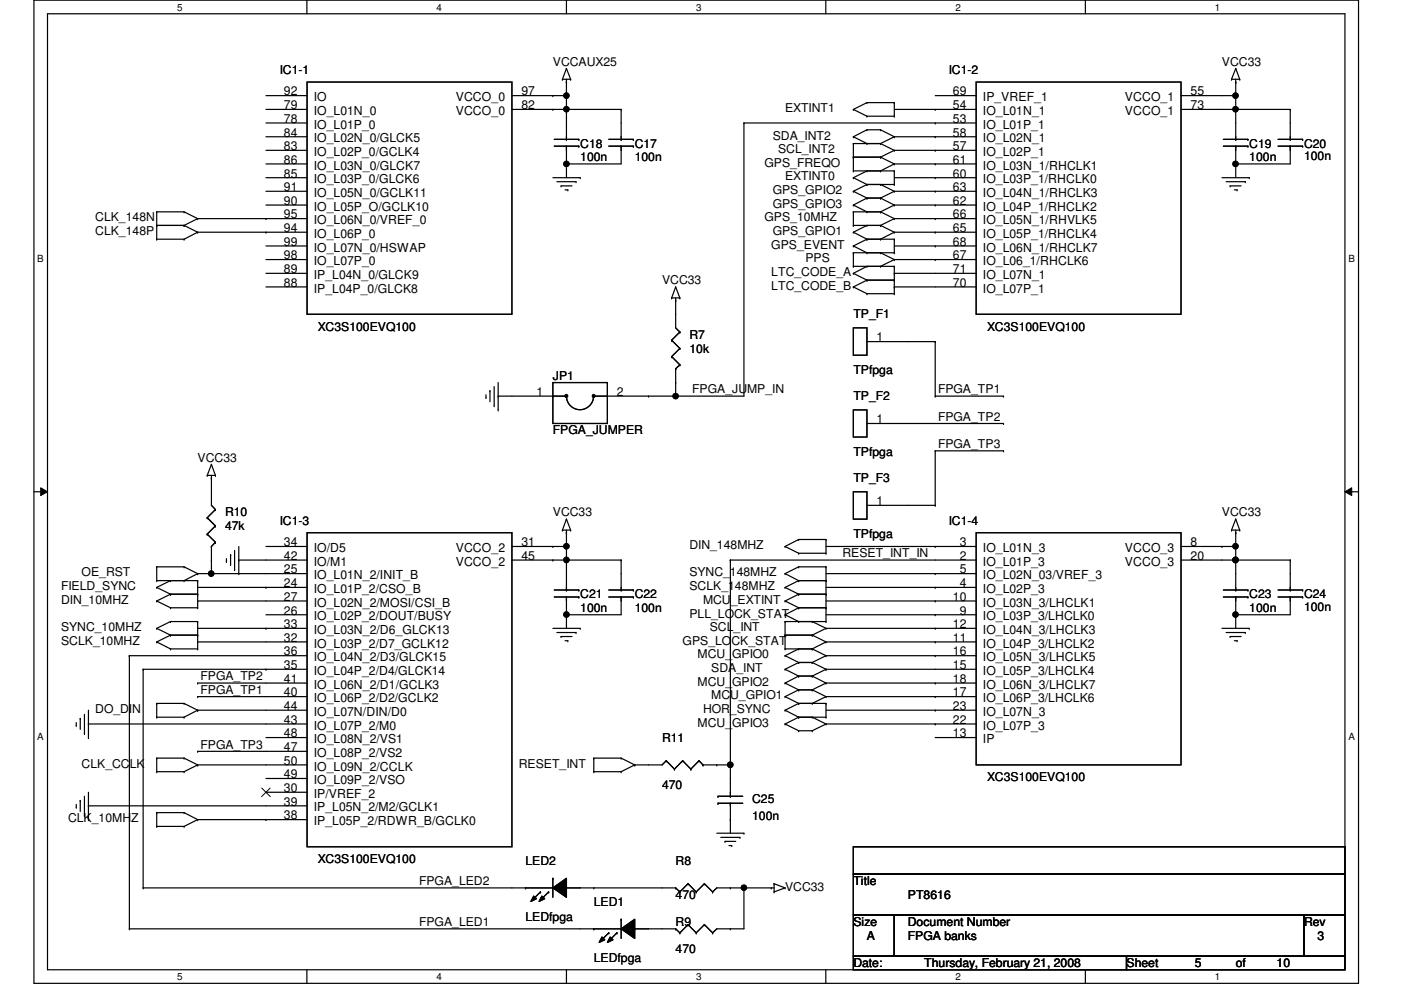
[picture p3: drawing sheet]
<svg xmlns="http://www.w3.org/2000/svg" width="297mm" height="210mm" viewBox="0 0 297 210" stroke-linecap="round" stroke-linejoin="round" font-family="sans-serif">
<path d="M7.2 0h280.8v208.5h-280.8zM10.1 2.9h275.1v202.7h-275.1z" fill="none" stroke="#000" stroke-width=".25"/>
<g fill="#fff">
<path d="M37.5 .3h1.2v2.4h-1.2z"/>
<path d="M37.5 205.9h1.2v2.3h-1.2z"/>
</g>
<path d="M65.1 0v2.9M65.1 205.6v2.9" fill="none" stroke="#000" stroke-width=".25"/>
<g fill="#fff">
<path d="M92.5 .3h1.2v2.4h-1.2z"/>
<path d="M92.5 205.9h1.2v2.3h-1.2z"/>
</g>
<path d="M120.1 0v2.9M120.1 205.6v2.9" fill="none" stroke="#000" stroke-width=".25"/>
<g fill="#fff">
<path d="M147.6 .3h1.1v2.4h-1.1z"/>
<path d="M147.6 205.9h1.1v2.3h-1.1z"/>
</g>
<path d="M175.1 0v2.9M175.1 205.6v2.9" fill="none" stroke="#000" stroke-width=".25"/>
<g fill="#fff">
<path d="M202.6 .3h1.1v2.4h-1.1z"/>
<path d="M202.6 205.9h1.1v2.3h-1.1z"/>
</g>
<path d="M230.1 0v2.9M230.1 205.6v2.9" fill="none" stroke="#000" stroke-width=".25"/>
<g fill="#fff">
<path d="M257.6 .3h1.1v2.4h-1.1z"/>
<path d="M257.6 205.9h1.1v2.3h-1.1z"/>
<path d="M7.9 53.6h1.4v2.3h-1.4z"/>
<path d="M285.9 53.6h1.3v2.3h-1.3z"/>
<path d="M7.9 154.9h1.4v2.4h-1.4z"/>
<path d="M285.9 154.9h1.3v2.4h-1.3z"/>
</g>
<g fill="none" stroke="#000" stroke-width=".25">
<path d="M65.1 17.4h43.4v49.2h-43.4zM119.2 16.8h.1M119.2 16.8h1.8M120.1 17.4h.1M120.1 14.5h.1M120.1 16.8v12.7M120.1 14.5l-.9 2.3M120.1 14.5l.9 2.3M121 16.8h.1M207 17.4h43.4v49.2h-43.4zM261.1 16.8h.1M261.1 16.8h1.7"/>
<path d="M262 17.4h.1M262 14.5h.1M262 16.8v12.7M262 14.5l-.9 2.3M262 14.5l.8 2.3M262.8 16.8h.1M56.4 34.8h8.7M56.4 20.3h8.7M56.4 23.2h8.7M56.4 26.1h8.7M56.4 37.7h8.7M56.4 29h8.7"/>
<path d="M56.4 31.9h8.7M108.5 20.3h11.6M108.5 23.2h23.2M117.2 20.3h.1M117.2 23.2h.1M117.2 37.7h5.8M117.5 31h5.2M117.5 29.5h5.2M118.1 38.5h4M119 39.4h.1M119 39.4h2.3M120.1 34.8h.1"/>
<path d="M120.1 23.2h.1M120.1 20.3h.1M120.1 29.5h.1M120.1 31h.1M120.1 31v6.7M122.1 38.5h.1M122.7 31h.1M122.7 29.5h.1M123 37.7h.1M129.1 31h5.2M129.1 29.5h5.2M131.7 23.2h.1"/>
<path d="M131.7 29.5h.1M131.7 31h.1M131.7 31v3.8h-11.6M131.7 23.2v6.3M134.3 31h.1M134.3 29.5h.1M157.7 26.1h.1M157.7 26.1v57.9h-31.8M157.7 26.1h49.3M180.9 36.2h.1M180.9 33.3h.1M180.9 37.7h.1"/>
<path d="M180.9 23.2h.1M180.9 29h.1M180.9 30.4h.1M180.9 30.4v5.8M180.9 36.2h8.7M180.9 33.3h5.8M180.9 37.7l2.9 1.4M180.9 23.2l2.9 1.4M180.9 30.4h5.8M180.9 29l2.9 1.4M183.8 39.1h.1M183.8 36.2h.1"/>
<path d="M183.8 24.6h.1M183.8 21.8h.1M183.8 30.4h.1M183.8 27.5h.1M183.8 39.1l-2.9 1.5M183.8 39.1h5.8M183.8 36.2l-2.9 1.5M183.8 24.6h5.8M183.8 21.8l-2.9 1.4M183.8 21.8h5.8M183.8 27.5l-2.9 1.5M183.8 27.5h2.9"/>
<path d="M186.7 36.2h.1M186.7 33.3h.1M186.7 39.1h.1M186.7 30.4h.1M186.7 27.5h.1M186.7 33.3l2.9 1.5M186.7 39.1l2.9 1.5M186.7 27.5l2.9 1.5M186.7 30.4l2.9 1.5M189.6 34.8h.1M189.6 36.2h.1M189.6 39.1h.1"/>
<path d="M189.6 21.8h.1M189.6 24.6h.1M189.6 29h.1M189.6 31.9h.1M189.6 34.8h17.4M189.6 23.2h17.4M189.6 37.7h17.4M189.6 29h17.4M189.6 31.9h17.4M189.6 34.8l-2.9 1.4M189.6 21.8v2.8M189.6 36.2v2.9"/>
<path d="M189.6 29l-2.9 1.4M189.6 31.9l-2.9 1.4M198.3 26.1h.1M198.3 34.8h.1M198.3 37.7h.1M198.3 23.2h.1M198.3 29h.1M198.3 31.9h.1M198.3 20.3h8.7M250.4 20.3h11.6M250.4 23.2h23.2M259.1 37.7h5.8"/>
<path d="M259.4 31h5.2M259.4 29.5h5.2M260 38.5h4M260.8 39.4h.1M260.8 39.4h2.3M262 20.3h.1M262 23.2h.1M262 34.8h.1M262 29.5h.1M262 31h.1M262 31v6.7M264 38.5h.1"/>
<path d="M264.6 31h.1M264.6 29.5h.1M264.9 37.7h.1M271 31h5.2M271 29.5h5.2M273.6 23.2h.1M273.6 29.5h.1M273.6 31h.1M273.6 31v3.8h-11.6M273.6 23.2v6.3M276.2 31h.1M276.2 29.5h.1"/>
<path d="M33.2 47.8h.1M33.2 44.9h.1M33.2 50.7h.1M33.2 47.8h5.8M33.2 44.9v5.8M33.2 44.9h5.8M33.2 50.7h5.8M39 47.8h.1M39 44.9h.1M39 50.7h.1M39 44.9l2.9 1.5M39 47.8l2.9 1.4"/>
<path d="M41.9 46.4h.1M41.9 49.2h.1M41.9 46.4h23.2M41.9 49.2h23.2M41.9 46.4l-2.9 1.4M41.9 49.2l-2.9 1.5M56.4 46.4h.1M56.4 49.2h.1M56.4 58h8.7M56.4 43.5h8.7M56.4 40.6h8.7M56.4 52.2h8.7"/>
<path d="M56.4 55h8.7M119.8 40.3h.6M120.4 40.3h.1M180.9 56.5h.1M180.9 53.6h.1M180.9 47.8h.1M180.9 44.9h.1M180.9 58h.1M180.9 52.2h.1M180.9 49.2h.1M180.9 40.6h.1M180.9 43.5h.1"/>
<path d="M180.9 56.5h8.7M180.9 44.9v2.9M180.9 53.6v2.9M180.9 53.6h8.7M180.9 47.8h5.8M180.9 44.9h5.8M180.9 58l2.9 1.4M180.9 52.2l2.9 1.4M180.9 49.2l2.9 1.5M180.9 40.6l2.9 1.4M180.9 43.5l2.9 1.4M183.8 59.4h.1"/>
<path d="M183.8 56.5h.1M183.8 53.6h.1M183.8 50.7h.1M183.8 47.8h.1M183.8 42h.1M183.8 44.9h.1M183.8 50.7h5.8M183.8 59.4h5.8M183.8 56.5l-2.9 1.5M183.8 59.4l-2.9 1.4M183.8 50.7l-2.9 1.5M183.8 47.8l-2.9 1.4"/>
<path d="M183.8 42h2.9M183.8 42l-2.9 1.5M186.7 56.5h.1M186.7 53.6h.1M186.7 47.8h.1M186.7 44.9h.1M186.7 50.7h.1M186.7 42h.1M186.7 53.6l2.9 1.4M186.7 44.9l2.9 1.5M186.7 47.8l2.9 1.4M186.7 42l2.9 1.5"/>
<path d="M189.6 58h.1M189.6 55h.1M189.6 46.4h.1M189.6 56.5h.1M189.6 59.4h.1M189.6 50.7h.1M189.6 53.6h.1M189.6 49.2h.1M189.6 40.6h.1M189.6 43.5h.1M189.6 58h17.4M189.6 46.4h17.4"/>
<path d="M189.6 49.2h17.4M189.6 43.5h17.4M189.6 40.6h17.4M189.6 52.2h17.4M189.6 55h17.4M189.6 55l-2.9 1.5M189.6 46.4l-2.9 1.4M189.6 50.7v2.9M189.6 56.5v5.8M189.6 49.2l-2.9 1.5M189.6 40.6l-2.9 1.4M189.6 43.5l-2.9 1.4"/>
<path d="M198.3 43.5h.1M198.3 40.6h.1M198.3 49.2h.1M198.3 52.2h.1M198.3 46.4h.1M198.3 55h.1M261.7 40.3h.6M262.3 40.3h.1M56.4 60.8h8.7M142.4 63.2h.1M142.4 72.1h.1M142.4 75.6h.1"/>
<path d="M142.4 63.2h1.7M142.4 72.1l1.7 1.8M142.4 75.6l1.7 1.7M143.3 63.7h.1M143.3 60.8h.1M143.3 78.2h.1M143.3 63.2v6.3l.8 .9M143.3 78.2v5.8M143.3 60.8l-.9 2.4M143.3 60.8l.8 2.4M144.1 63.2h.1M144.1 70.4h.1"/>
<path d="M144.1 73.9h.1M144.1 77.3h.1M144.1 70.4l-1.7 1.7M144.1 73.9l-1.7 1.7M144.1 77.3l-.8 .9M180.9 69.5h2.9v5.8h-2.9zM180.9 60.8h.1M180.9 60.8l2.9 1.5M183.8 62.3h.1M183.8 72.4h14.5M183.8 62.3h5.8M189.6 60.8h.1"/>
<path d="M189.6 62.3h.1M189.6 60.8h17.4M198.3 72.4h.1M198.3 72.4v11.6M44.8 98.5h.1M44.8 98.5l-.9 2.3M44.8 98.5l.9 2.3M103 84.3h.1M103 83.7v.6M103.9 82.8h.1M103.9 82.8v2.4M104.8 86h.1"/>
<path d="M104.8 82v4M105.6 84h.1M105.6 86.9h.1M105.6 84h14.5a2.88 2.88 0 0 0 2.9 2.9 2.88 2.88 0 0 0 2.9-2.9M105.6 81.1v5.8M117.2 81.1h11.6v8.7h-11.6zM117.2 84h.1M125.9 84h.1M137.5 84h.1M143.3 84h.1M143.3 81.1h.1M180.9 86.9h2.9v5.8h-2.9z"/>
<path d="M183.8 89.8h29M198.3 84h.1M198.3 95.6h.1M198.3 84h14.5M198.3 95.6v11.5M198.3 95.6h14.5M212.8 84h.1M212.8 89.8h.1M212.8 95.6h.1M7.2 104.3h2.9M43.9 100.8h.1M43.9 109.8h.1"/>
<path d="M43.9 113.2h.1M43.9 100.8h1.8M43.9 109.8l1.8 1.7M43.9 113.2l1.8 1.8M44.8 101.4h.1M44.8 118.7h.1M44.8 115.9h.1M44.8 100.8v6.3l.9 .9M44.8 115.9v5.7M45.7 100.8h.1M45.7 108h.1M45.7 111.5h.1"/>
<path d="M45.7 115h.1M45.7 108l-1.8 1.8M45.7 111.5l-1.8 1.7M45.7 115l-.9 .9M48 119h.1M48 118.4v.6M48.9 117.6h.1M48.9 117.6v2.3M49.7 116.7v4.1M50.6 118.7h.1M50.6 118.7h14.5M50.6 115.9v5.7"/>
<path d="M56.4 115.9h8.7M65.1 112.9h43.4v66.6h-43.4zM108.5 118.7h23.2M108.5 115.9h11.6M117.2 115.9h.1M117.2 118.7h.1M119.2 112.4h.1M119.2 112.4h1.8M120.1 115.9h.1M120.1 118.7h.1M120.1 112.9h.1M120.1 110.1h.1"/>
<path d="M120.1 112.4v12.7M120.1 110.1l-.9 2.3M120.1 110.1l.9 2.3M121 112.4h.1M131.7 118.7h.1M131.7 118.7v6.4M154.9 118.7h.1M154.9 118.7h52.1M154.9 118.7v50.1M166.5 115.9h.1M166.5 115.9l2.8 1.4M169.3 117.3h.1"/>
<path d="M169.3 114.4h.1M169.3 117.3h5.8M169.3 114.4l-2.8 1.5M169.3 114.4h5.8M175.1 114.4h.1M175.1 117.3h.1M175.1 115.9h31.9M175.1 114.4v2.9M180.9 104.3h2.9v5.8h-2.9zM183.8 107.1h14.5M198.3 107.1h.1M198.3 115.9h.1"/>
<path d="M207 112.9h43.4v49.3h-43.4zM250.4 118.7h23.2M250.4 115.9h11.6M259.1 115.9h.1M261.1 112.4h.1M261.1 112.4h1.7M262 118.7h.1M262 115.9h.1M262 112.9h.1M262 110.1h.1M262 112.4v12.7M262 110.1l-.9 2.3"/>
<path d="M262 110.1l.8 2.3M262.8 112.4h.1M273.6 118.7h.1M273.6 118.7v6.4M285.2 104.3h2.8M27.4 139h.1M27.4 139v57.9M27.4 139h37.7M33.2 124.5h.1M33.2 123.1h.1M33.2 120.2h.1M33.2 127.4h.1"/>
<path d="M33.2 136.1h.1M33.2 133.2h.1M33.2 124.5l2.9 1.5M33.2 123.1h8.7M33.2 120.2v2.9M33.2 120.2h5.8M33.2 127.4l2.9 1.5M33.2 136.1l2.9 1.5M33.2 133.2l2.9 1.5M36.1 126h.1M36.1 123.1h.1M36.1 128.9h.1"/>
<path d="M36.1 137.6h.1M36.1 134.7h.1M36.1 131.8h.1M36.1 126h5.8M36.1 123.1l-2.9 1.4M36.1 131.8h5.8M36.1 128.9h5.8M36.1 137.6h5.8M36.1 134.7h5.8M36.1 126l-2.9 1.4M36.1 134.7l-2.9 1.4M36.1 131.8l-2.9 1.4"/>
<path d="M39 123.1h.1M39 120.2h.1M39 120.2l2.9 1.4M41.9 121.6h.1M41.9 127.4h.1M41.9 136.1h.1M41.9 123.1h.1M41.9 126h.1M41.9 128.9h.1M41.9 134.7h.1M41.9 137.6h.1M41.9 131.8h.1"/>
<path d="M41.9 121.6h23.2M41.9 124.5h23.2M41.9 127.4h23.2M41.9 136.1h23.2M41.9 133.2h23.2M41.9 123.1v5.8M41.9 131.8v5.8M41.9 121.6l-2.9 1.5M44.8 121.6h.1M49.7 120.8h.1M50.6 121.6h.1M56.4 124.5h.1"/>
<path d="M56.4 133.2h.1M56.4 130.3h8.7M117.2 133.2h5.8M117.5 126.6h5.2M117.5 125.1h5.2M118.1 134.1h4M119 135h.1M119 135h2.3M119.8 135.8h.6M120.1 130.3h.1M120.1 125.1h.1M120.1 126.6h.1"/>
<path d="M120.1 126.6v6.6M120.4 135.8h.1M122.1 134.1h.1M122.7 126.6h.1M122.7 125.1h.1M123 133.2h.1M129.1 126.6h5.2M129.1 125.1h5.2M131.7 125.1h.1M131.7 126.6h.1M131.7 126.6v3.7h-11.6M134.3 126.6h.1"/>
<path d="M134.3 125.1h.1M166.5 130.3h.1M166.5 137.6h.1M166.5 134.7h.1M166.5 139h.1M166.5 131.8h.1M166.5 124.5h.1M166.5 121.6h.1M166.5 127.4h.1M166.5 131.8h8.6M166.5 130.3l2.8 1.5M166.5 137.6h5.7"/>
<path d="M166.5 131.8v5.8M166.5 134.7h5.7M166.5 139l2.8 1.5M166.5 124.5l2.8 1.5M166.5 121.6l2.8 1.5M166.5 127.4l2.8 1.5M169.3 131.8h.1M169.3 128.9h.1M169.3 137.6h.1M169.3 126h.1M169.3 123.1h.1M169.3 120.2h.1"/>
<path d="M169.3 126h5.8M169.3 123.1h5.8M169.3 128.9l-2.8 1.4M169.3 128.9h5.8M169.3 137.6l-2.8 1.4M169.3 120.2h5.8M169.3 123.1l-2.8 1.4M169.3 120.2l-2.8 1.4M169.3 126l-2.8 1.4M172.2 137.6h.1M172.2 134.7h.1M172.2 131.8h.1"/>
<path d="M172.2 134.7l2.9 1.4M172.2 137.6l2.9 1.4M172.2 131.8l2.9 1.4M175.1 128.9h.1M175.1 131.8h.1M175.1 136.1h.1M175.1 139h.1M175.1 133.2h.1M175.1 123.1h.1M175.1 126h.1M175.1 120.2h.1M175.1 130.3h31.9"/>
<path d="M175.1 121.6h31.9M175.1 124.5h31.9M175.1 127.4h31.9M175.1 136.1h31.9M175.1 133.2h31.9M175.1 139h31.9M175.1 120.2v11.6M175.1 136.1l-2.9 1.5M175.1 139l-2.9 1.5M175.1 133.2l-2.9 1.5M198.3 121.6h.1M198.3 124.5h.1"/>
<path d="M198.3 130.3h.1M198.3 127.4h.1M198.3 136.1h.1M198.3 133.2h.1M198.3 139h.1M259.1 133.2h5.8M259.4 126.6h5.2M259.4 125.1h5.2M260 134.1h4M260.8 135h.1M260.8 135h2.3M261.7 135.8h.6"/>
<path d="M262 130.3h.1M262 125.1h.1M262 126.6h.1M262 126.6v6.6M262.3 135.8h.1M264 134.1h.1M264.6 126.6h.1M264.6 125.1h.1M264.9 133.2h.1M271 126.6h5.2M271 125.1h5.2M273.6 125.1h.1"/>
<path d="M273.6 126.6h.1M273.6 126.6v3.7h-11.6M276.2 126.6h.1M276.2 125.1h.1M16.2 153.8h.1M16.2 153.2v.6M17 152.3h.1M17 152.3v2.3M17.9 155.5h.1M17.9 151.5v4M18.8 153.5h.1M18.8 156.4h.1"/>
<path d="M18.8 153.5h46.3M18.8 150.6v5.8M30.3 141.9h.1M30.3 141.9v46.4M30.3 141.9h34.8M33.2 152.1h.1M33.2 149.1h.1M33.2 152.1h5.8M33.2 149.1h5.8M33.2 149.1v3M39 152.1h.1M39 149.1h.1"/>
<path d="M39 149.1l2.9 1.5M41.9 150.6h.1M41.9 147.7h.1M41.9 144.8h.1M41.9 159.3h.1M41.9 150.6h23.2M41.9 147.7h23.2M41.9 144.8h23.2M41.9 159.3h23.2M41.9 150.6l-2.9 1.5M56.4 141.9h.1M56.4 156.4h8.7"/>
<path d="M166.5 150.6h.1M166.5 147.7h.1M166.5 141.9h.1M166.5 144.8h.1M166.5 153.5h.1M166.5 150.6l2.8 1.5M166.5 147.7l2.8 1.4M166.5 141.9l2.8 1.4M166.5 144.8l2.8 1.5M166.5 153.5l2.8 1.4M169.3 152.1h.1M169.3 149.1h.1"/>
<path d="M169.3 140.5h.1M169.3 146.3h.1M169.3 143.3h.1M169.3 154.9h.1M169.3 152.1h5.8M169.3 149.1l-2.8 1.5M169.3 149.1h5.8M169.3 140.5h2.9M169.3 146.3l-2.8 1.4M169.3 146.3h2.9M169.3 143.3h2.9M169.3 140.5l-2.8 1.4"/>
<path d="M169.3 143.3l-2.8 1.5M169.3 154.9h2.9M169.3 152.1l-2.8 1.4M172.2 140.5h.1M172.2 149.1h.1M172.2 146.3h.1M172.2 143.3h.1M172.2 154.9h.1M172.2 152.1h.1M172.2 146.3l2.9 1.4M172.2 140.5l2.9 1.4M172.2 143.3l2.9 1.5"/>
<path d="M172.2 152.1l2.9 1.4M175.1 141.9h.1M175.1 149.1h.1M175.1 152.1h.1M175.1 147.7h.1M175.1 144.8h.1M175.1 153.5h.1M175.1 153.5h31.9M175.1 150.6h31.9M175.1 141.9h31.9M175.1 147.7h31.9M175.1 144.8h31.9"/>
<path d="M175.1 149.1v3M175.1 147.7l-2.9 1.4M175.1 141.9l-2.9 1.4M175.1 144.8l-2.9 1.5M175.1 153.5l-2.9 1.4M198.3 147.7h.1M198.3 144.8h.1M198.3 153.5h.1M198.3 150.6h.1M198.3 156.4h8.7M16.2 171.2h.1M16.2 170.6v.6"/>
<path d="M17 169.7h.1M17 169.7v2.3M17.9 172.9h.1M17.9 168.8v4.1M18.8 170.9h.1M18.8 173.8h.1M18.8 170.9h46.3M18.8 168v5.8M33.2 163.6h.1M33.2 160.7h.1M33.2 175.2h.1M33.2 172.3h.1"/>
<path d="M33.2 163.6h5.8M33.2 160.7h5.8M33.2 160.7v2.9M33.2 172.3v2.9M33.2 175.2h5.8M33.2 172.3h5.8M39 163.6h.1M39 160.7h.1M39 175.2h.1M39 172.3h.1M39 160.7l2.9 1.5M39 172.3l2.9 1.5"/>
<path d="M41.9 162.2h.1M41.9 173.8h.1M41.9 162.2h23.2M41.9 173.8h23.2M41.9 162.2l-2.9 1.4M41.9 173.8l-2.9 1.4M56.4 173.8h.1M56.4 165.1h8.7M56.4 168h8.7M125.9 163.6h.1M125.9 160.7h.1M125.9 163.6h5.8"/>
<path d="M125.9 160.7v2.9M125.9 160.7h5.8M131.7 163.6h.1M131.7 160.7h.1M131.7 160.7l2.9 1.5M134.6 162.2h.1M134.6 162.2l-2.9 1.4M141.3 161.3h.1M141.3 161.3l-.9 .9h-5.8M141.3 161.3l1.7 1.8M143 163.1h.1M144.7 161.3h.1"/>
<path d="M144.7 161.3l-1.7 1.8M144.7 161.3l1.8 1.8M146.5 163.1h.1M148.2 161.3h.1M148.2 161.3l-1.7 1.8M148.2 161.3l.9 .9M149.1 162.2h.1M149.1 162.2h5.8M152 162.2h.1M152 176.7h5.7M152.2 168.8h.1M152.2 170.3h.1"/>
<path d="M152.2 168.8h5.3M152.2 170.3h5.3M152.8 177.5h4.1M153.7 178.4h.1M153.7 178.4h2.3M154.6 179.3h.5M154.9 173.8h.1M154.9 162.2h.1M154.9 170.3h.1M154.9 168.8h.1M154.9 170.3v6.4M155.1 179.3h.1"/>
<path d="M156.9 177.5h.1M157.7 176.7h.1M180.9 179.5h104.3v5.8h-104.3zM27.4 196.9h.1M27.4 196.9h104.3M30.3 188.3h.1M30.3 188.3h86.9M111.4 188.3h.1M113.2 190l.5 .5-1.1 .6zM114.6 189.1h.1M114.6 189.1l-1.7 1.7M114.9 190l.6 .5-1.2 .6z"/>
<path d="M116.3 189.1h.1M116.3 189.1l-1.7 1.7M117.2 188.3l2.9-2.1v4zM117.2 186.2h.1M117.2 186.2v4M120.1 188.3h.1M120.1 188.3h23.2M125.9 188.3h.1M125.9 196.9h.1M127.6 198.7l.6 .6-1.2 .5zM129.1 197.8h.1M129.1 197.8l-1.8 1.7"/>
<path d="M129.4 198.7l.6 .6-1.2 .5zM130.8 197.8h.1M130.8 197.8l-1.7 1.7M131.7 196.9l2.9-2v4.1zM131.7 194.9h.1M131.7 194.9v4.1M134.6 196.9h.1M134.6 196.9h8.7M143.3 196.9h.1M143.3 188.3h.1M143.3 196.9l.8 .9M143.3 188.3l.8 .8"/>
<path d="M144.1 197.8h.1M144.1 189.1h.1M145.9 196h.1M145.9 187.4h.1M145.9 196l1.7 1.8M145.9 196l-1.8 1.8M145.9 187.4l1.7 1.7M145.9 187.4l-1.8 1.7M147.6 197.8h.1M147.6 189.1h.1M149.3 196h.1M149.3 187.4h.1"/>
<path d="M149.3 196l1.8 1.8M149.3 196l-1.7 1.8M149.3 187.4l1.8 1.7M149.3 187.4l-1.7 1.7M151.1 197.8h.1M151.1 189.1h.1M154.9 196.9h.1M154.9 188.3h.1M157.7 188.3h.1M157.7 188.3v8.6h-5.7l-.9 .9M163.5 188.3h.1M164.1 187.4h.1"/>
<path d="M164.1 189.1h.1M164.1 188.3h-12.1l-.9 .8M164.1 187.4v1.7M164.1 187.4l2.4 .9M166.5 188.3h.1M166.5 188.3l-2.4 .8M180.9 185.3h104.3v8.7h-104.3zM180.9 194h8.7v8.7h-8.7zM189.6 194h86.9v8.7h-86.9zM276.5 194h8.7v8.7h-8.7zM180.9 202.7h57.9v2.9h-57.9zM238.8 202.7h46.4v2.9h-46.4z"/>
<circle cx="120.1" cy="34.8" r=".56"/>
<circle cx="120.1" cy="20.3" r=".56"/>
<circle cx="120.1" cy="23.2" r=".56"/>
<circle cx="261.9" cy="23.2" r=".56"/>
<circle cx="261.9" cy="20.3" r=".56"/>
<circle cx="261.9" cy="34.8" r=".56"/>
<circle cx="120.1" cy="84" r=".29"/>
<circle cx="125.9" cy="84" r=".29"/>
<circle cx="143.2" cy="84" r=".56"/>
<circle cx="120.1" cy="118.7" r=".56"/>
<circle cx="120.1" cy="115.8" r=".56"/>
<circle cx="261.9" cy="118.7" r=".56"/>
<circle cx="261.9" cy="115.8" r=".56"/>
<circle cx="44.8" cy="121.6" r=".56"/>
<circle cx="120.1" cy="130.3" r=".56"/>
<circle cx="261.9" cy="130.3" r=".56"/>
<circle cx="154.8" cy="162.2" r=".57"/>
<circle cx="157.7" cy="188.2" r=".56"/>
</g>
<g fill="#000">
<path d="M8.6 103.4l1.5 .9-1.5 .8zM285.2 104.3l1.4-.9v1.7z"/>
<path d="M113.2 190l.5 .5-1.1 .6z" fill-rule="evenodd"/>
<path d="M113.2 190l.5 .5-1.1 .6z" fill-rule="evenodd"/>
<path d="M114.9 190l.6 .5-1.2 .6z" fill-rule="evenodd"/>
<path d="M114.9 190l.6 .5-1.2 .6z" fill-rule="evenodd"/>
<path d="M117.2 188.3l2.9-2.1v4z" fill-rule="evenodd"/>
<path d="M117.2 188.3l2.9-2.1v4z" fill-rule="evenodd"/>
<path d="M127.6 198.7l.6 .6-1.2 .5z" fill-rule="evenodd"/>
<path d="M127.6 198.7l.6 .6-1.2 .5z" fill-rule="evenodd"/>
<path d="M129.4 198.7l.6 .6-1.2 .5z" fill-rule="evenodd"/>
<path d="M129.4 198.7l.6 .6-1.2 .5z" fill-rule="evenodd"/>
<path d="M131.7 196.9l2.9-2v4.1z" fill-rule="evenodd"/>
<path d="M131.7 196.9l2.9-2v4.1z" fill-rule="evenodd"/>
<circle cx="120.1" cy="34.8" r=".56"/>
<circle cx="120.1" cy="20.3" r=".56"/>
<circle cx="120.1" cy="23.2" r=".56"/>
<circle cx="261.9" cy="23.2" r=".56"/>
<circle cx="261.9" cy="20.3" r=".56"/>
<circle cx="261.9" cy="34.8" r=".56"/>
<circle cx="120.1" cy="84" r=".29"/>
<circle cx="125.9" cy="84" r=".29"/>
<circle cx="143.2" cy="84" r=".56"/>
<circle cx="120.1" cy="118.7" r=".56"/>
<circle cx="120.1" cy="115.8" r=".56"/>
<circle cx="261.9" cy="118.7" r=".56"/>
<circle cx="261.9" cy="115.8" r=".56"/>
<circle cx="44.8" cy="121.6" r=".56"/>
<circle cx="120.1" cy="130.3" r=".56"/>
<circle cx="261.9" cy="130.3" r=".56"/>
<circle cx="154.8" cy="162.2" r=".57"/>
<circle cx="157.7" cy="188.2" r=".56"/>
</g>
<path d="M8.6 103.4l1.5 .9-1.5 .8zM285.2 104.3l1.4-.9v1.7zM55.5 167.1l1.8 1.8M57.3 167.1l-1.8 1.8" fill="none" stroke="#000" stroke-width=".21"/>
<g font-size="2.6">
<text x="59.3" y="15.7">IC1-1</text>
<text x="117.2" y="13.9">VCCAUX25</text>
<text x="201.2" y="15.7">IC1-2</text>
<text x="259.1" y="13.9">VCC33</text>
<text x="60.2" y="20.2">92</text>
<text x="60.2" y="23.2">79</text>
<text x="66.5" y="21.5">IO</text>
<text x="96.6" y="21.5">VCCO_0</text>
<text x="110.6" y="20.2">97</text>
<text x="110.6" y="23.2">82</text>
<text x="166.5" y="23.8">EXTINT1</text>
<text x="202.1" y="20.2">69</text>
<text x="202.1" y="23.2">54</text>
<text x="208.4" y="21.5">IP_VREF_1</text>
<text x="238.5" y="21.5">VCCO_1</text>
<text x="252.4" y="20.2">55</text>
<text x="252.4" y="23.2">73</text>
<text x="60.2" y="26">78</text>
<text x="60.2" y="29">84</text>
<text x="66.5" y="24.4">IO_L01N_0</text>
<text x="66.5" y="27.3">IO_L01P_0</text>
<text x="96.6" y="24.4">VCCO_0</text>
<text x="163.8" y="29.6">SDA_INT2</text>
<text x="202.1" y="26">53</text>
<text x="202.1" y="29">58</text>
<text x="208.4" y="24.4">IO_L01N_1</text>
<text x="208.4" y="27.3">IO_L01P_1</text>
<text x="238.5" y="24.4">VCCO_1</text>
<text x="60.2" y="31.8">83</text>
<text x="60.2" y="34.7">86</text>
<text x="66.5" y="30.2">IO_L02N_0/GLCK5</text>
<text x="66.5" y="33.1">IO_L02P_0/GCLK4</text>
<text x="66.5" y="35.9">IO_L03N_0/GLCK7</text>
<text x="123" y="31.3">C18</text>
<text x="123" y="34.2">100n</text>
<text x="134.6" y="31.3">C17</text>
<text x="134.6" y="34.2">100n</text>
<text x="162.1" y="35.3">GPS_FREQO</text>
<text x="165" y="32.5">SCL_INT2</text>
<text x="202.1" y="31.8">57</text>
<text x="202.1" y="34.7">61</text>
<text x="208.4" y="30.2">IO_L02N_1</text>
<text x="208.4" y="33.1">IO_L02P_1</text>
<text x="208.4" y="35.9">IO_L03N_1/RHCLK1</text>
<text x="264.9" y="31.3">C19</text>
<text x="264.9" y="34.2">100n</text>
<text x="276.5" y="31.3">C20</text>
<text x="276.5" y="33.9">100n</text>
<text x="60.2" y="37.6">85</text>
<text x="60.2" y="40.5">91</text>
<text x="66.5" y="38.9">IO_L03P_0/GLCK6</text>
<text x="66.5" y="41.7">IO_L05N_0/GCLK11</text>
<text x="163.8" y="41.1">GPS_GPIO2</text>
<text x="166.5" y="38.3">EXTINT0</text>
<text x="202.1" y="37.6">60</text>
<text x="202.1" y="40.5">63</text>
<text x="208.4" y="38.9">IO_L03P_1/RHCLK0</text>
<text x="208.4" y="41.7">IO_L04N_1/RHCLK3</text>
<text x="20.2" y="46.9">CLK_148N</text>
<text x="60.2" y="43.4">90</text>
<text x="60.2" y="46.3">95</text>
<text x="66.5" y="44.7">IO_L05P_O/GCLK10</text>
<text x="66.5" y="47.5">IO_L06N_0/VREF_0</text>
<text x="162.1" y="46.9">GPS_10MHZ</text>
<text x="163.8" y="44.1">GPS_GPIO3</text>
<text x="202.1" y="43.4">62</text>
<text x="202.1" y="46.3">66</text>
<text x="208.4" y="44.7">IO_L04P_1/RHCLK2</text>
<text x="208.4" y="47.5">IO_L05N_1/RHVLK5</text>
<text x="20.2" y="49.8">CLK_148P</text>
<text x="60.2" y="49.2">94</text>
<text x="60.2" y="52.1">99</text>
<text x="66.5" y="50.4">IO_L06P_0</text>
<text x="66.5" y="53.3">IO_L07N_0/HSWAP</text>
<text x="163.5" y="52.7">GPS_EVENT</text>
<text x="163.8" y="49.8">GPS_GPIO1</text>
<text x="202.1" y="49.2">65</text>
<text x="202.1" y="52.1">68</text>
<text x="208.4" y="50.4">IO_L05P_1/RHCLK4</text>
<text x="208.4" y="53.3">IO_L06N_1/RHCLK7</text>
<text x="60.2" y="55">98</text>
<text x="60.2" y="57.9">89</text>
<text x="66.5" y="56.2">IO_L07P_0</text>
<text x="66.5" y="59.1">IP_L04N_0/GLCK9</text>
<text x="163.5" y="58.5">LTC_CODE_A</text>
<text x="170.8" y="55.6">PPS</text>
<text x="202.1" y="55">67</text>
<text x="202.1" y="57.9">71</text>
<text x="208.4" y="56.2">IO_L06_1/RHCLK6</text>
<text x="208.4" y="59.1">IO_L07N_1</text>
<text x="60.2" y="60.8">88</text>
<text x="66.5" y="62">IP_L04P_0/GLCK8</text>
<text x="140.4" y="60.3">VCC33</text>
<text x="163.5" y="61.4">LTC_CODE_B</text>
<text x="202.1" y="60.8">70</text>
<text x="208.4" y="62">IO_L07P_1</text>
<text x="67.4" y="70.1">XC3S100EVQ100</text>
<text x="146.2" y="71.8">R7</text>
<text x="180.9" y="67.5">TP_F1</text>
<text x="209.3" y="70.1">XC3S100EVQ100</text>
<text x="146.2" y="74.8">10k</text>
<text x="185.8" y="72.4">1</text>
<text x="113.7" y="83.9">1</text>
<text x="117.2" y="80.5">JP1</text>
<text x="130.8" y="83.9">2</text>
<text x="146.8" y="83.4">FPGA_JUMP_IN</text>
<text x="180.9" y="79.4">TPfpga</text>
<text x="198.9" y="83.4">FPGA_TP1</text>
<text x="180.9" y="84.9">TP_F2</text>
<text x="185.8" y="89.7">1</text>
<text x="198.9" y="89.2">FPGA_TP2</text>
<text x="117.2" y="92.1">FPGA_JUMPER</text>
<text x="198.9" y="95">FPGA_TP3</text>
<text x="41.9" y="97.9">VCC33</text>
<text x="180.9" y="96.7">TPfpga</text>
<text x="180.9" y="102.2">TP_F3</text>
<text x="185.8" y="107.1">1</text>
<text x="47.7" y="109.5">R10</text>
<text x="47.7" y="112.4">47k</text>
<text x="59.3" y="111.2">IC1-3</text>
<text x="117.2" y="109.5">VCC33</text>
<text x="201.2" y="111.2">IC1-4</text>
<text x="259.1" y="109.5">VCC33</text>
<text x="60.2" y="115.8">34</text>
<text x="60.2" y="118.7">42</text>
<text x="66.5" y="117.1">IO/D5</text>
<text x="66.5" y="119.9">IO/M1</text>
<text x="96.6" y="117.1">VCCO_2</text>
<text x="96.6" y="119.9">VCCO_2</text>
<text x="110.6" y="115.8">31</text>
<text x="110.6" y="118.7">45</text>
<text x="146.2" y="116.5">DIN_148MHZ</text>
<text x="178.6" y="118.2">RESET_INT_IN</text>
<text x="180.9" y="114.1">TPfpga</text>
<text x="203.5" y="115.8">3</text>
<text x="203.5" y="118.7">2</text>
<text x="208.4" y="117.1">IO_L01N_3</text>
<text x="208.4" y="119.9">IO_L01P_3</text>
<text x="238.5" y="117.1">VCCO_3</text>
<text x="238.5" y="119.9">VCCO_3</text>
<text x="252.4" y="115.8">8</text>
<text x="252.4" y="118.7">20</text>
<text x="13" y="125.1">FIELD_SYNC</text>
<text x="17.3" y="122.2">OE_RST</text>
<text x="60.2" y="121.6">25</text>
<text x="60.2" y="124.5">24</text>
<text x="66.5" y="122.8">IO_L01N_2/INIT_B</text>
<text x="66.5" y="125.7">IO_L01P_2/CSO_B</text>
<text x="146.2" y="125.1">SCLK_148MHZ</text>
<text x="146.2" y="122.2">SYNC_148MHZ</text>
<text x="203.5" y="121.6">5</text>
<text x="203.5" y="124.5">4</text>
<text x="208.4" y="122.8">IO_L02N_03/VREF_3</text>
<text x="208.4" y="125.7">IO_L02P_3</text>
<text x="13" y="128">DIN_10MHZ</text>
<text x="60.2" y="127.4">27</text>
<text x="60.2" y="130.3">26</text>
<text x="66.5" y="128.6">IO_L02N_2/MOSI/CSI_B</text>
<text x="66.5" y="131.5">IO_L02P_2/DOUT/BUSY</text>
<text x="123" y="126.9">C21</text>
<text x="123" y="129.8">100n</text>
<text x="134.6" y="126.9">C22</text>
<text x="134.6" y="129.8">100n</text>
<text x="146.2" y="130.9">PLL_LOCK_STAT</text>
<text x="149.1" y="128">MCU_EXTINT</text>
<text x="202.1" y="127.4">10</text>
<text x="203.5" y="130.3">9</text>
<text x="208.4" y="128.6">IO_L03N_3/LHCLK1</text>
<text x="208.4" y="131.5">IO_L03P_3/LHCLK0</text>
<text x="264.9" y="126.9">C23</text>
<text x="264.9" y="129.8">100n</text>
<text x="276.5" y="126.9">C24</text>
<text x="276.5" y="129.5">100n</text>
<text x="13" y="136.7">SCLK_10MHZ</text>
<text x="13" y="133.8">SYNC_10MHZ</text>
<text x="60.2" y="133.2">33</text>
<text x="60.2" y="136.1">32</text>
<text x="66.5" y="134.4">IO_L03N_2/D6_GLCK13</text>
<text x="66.5" y="137.3">IO_L03P_2/D7_GCLK12</text>
<text x="144.7" y="136.7">GPS_LOCK_STAT</text>
<text x="150.5" y="133.8">SCL_INT</text>
<text x="202.1" y="133.2">12</text>
<text x="202.1" y="136.1">11</text>
<text x="208.4" y="134.4">IO_L04N_3/LHCLK3</text>
<text x="208.4" y="137.3">IO_L04P_3/LHCLK2</text>
<text x="60.2" y="139">36</text>
<text x="60.2" y="141.9">35</text>
<text x="66.5" y="140.2">IO_L04N_2/D3/GLCK15</text>
<text x="66.5" y="143.1">IO_L04P_2/D4/GLCK14</text>
<text x="147.9" y="139.6">MCU_GPIO0</text>
<text x="150.8" y="142.5">SDA_INT</text>
<text x="202.1" y="139">16</text>
<text x="202.1" y="141.9">15</text>
<text x="208.4" y="140.2">IO_L05N_3/LHCLK5</text>
<text x="208.4" y="143.1">IO_L05P_3/LHCLK4</text>
<text x="42.5" y="147.1">FPGA_TP1</text>
<text x="42.5" y="144.2">FPGA_TP2</text>
<text x="60.2" y="144.8">41</text>
<text x="60.2" y="147.7">40</text>
<text x="66.5" y="146">IO_L06N_2/D1/GCLK3</text>
<text x="66.5" y="148.9">IO_L06P_2/D2/GCLK2</text>
<text x="147.9" y="145.4">MCU_GPIO2</text>
<text x="150.8" y="148.3">MCU_GPIO1</text>
<text x="202.1" y="144.8">18</text>
<text x="202.1" y="147.7">17</text>
<text x="208.4" y="146">IO_L06N_3/LHCLK7</text>
<text x="208.4" y="148.9">IO_L06P_3/LHCLK6</text>
<text x="20.2" y="151.2">DO_DIN</text>
<text x="60.2" y="150.5">44</text>
<text x="60.2" y="153.5">43</text>
<text x="66.5" y="151.8">IO_L07N/DIN/D0</text>
<text x="66.5" y="154.7">IO_L07P_2/M0</text>
<text x="147.9" y="154.1">MCU_GPIO3</text>
<text x="149.1" y="151.2">HOR_SYNC</text>
<text x="202.1" y="150.5">23</text>
<text x="202.1" y="153.5">22</text>
<text x="208.4" y="151.8">IO_L07N_3</text>
<text x="208.4" y="154.7">IO_L07P_3</text>
<text x="42.5" y="158.7">FPGA_TP3</text>
<text x="60.2" y="156.3">48</text>
<text x="60.2" y="159.3">47</text>
<text x="66.5" y="157.6">IO_L08N_2/VS1</text>
<text x="66.5" y="160.5">IO_L08P_2/VS2</text>
<text x="140.4" y="157.3">R11</text>
<text x="202.1" y="156.3">13</text>
<text x="208.4" y="157.6">IP</text>
<text x="17.3" y="162.8">CLK_CCLK</text>
<text x="60.2" y="165">49</text>
<text x="60.2" y="162.1">50</text>
<text x="60.2" y="167.9">30</text>
<text x="66.5" y="166.2">IO_L09P_2/VSO</text>
<text x="66.5" y="163.4">IO_L09N_2/CCLK</text>
<text x="110" y="162.8">RESET_INT</text>
<text x="140.4" y="167.4">470</text>
<text x="209.3" y="165.7">XC3S100EVQ100</text>
<text x="60.2" y="170.8">39</text>
<text x="60.2" y="173.7">38</text>
<text x="66.5" y="169.2">IP/VREF_2</text>
<text x="66.5" y="172">IP_L05N_2/M2/GCLK1</text>
<text x="159.5" y="170.3">C25</text>
<text x="159.5" y="173.8">100n</text>
<text x="14.4" y="174.4">CLK_10MHZ</text>
<text x="66.5" y="175">IP_L05P_2/RDWR_B/GCLK0</text>
<text x="67.4" y="183">XC3S100EVQ100</text>
<text x="111.4" y="183.3">LED2</text>
<text x="143.3" y="183.3">R8</text>
<text x="88.9" y="187.7">FPGA_LED2</text>
<text x="143.3" y="190.6">470</text>
<text x="166.5" y="188.8">VCC33</text>
<text x="180.9" y="187.7">Title</text>
<text x="192.5" y="190.6">PT8616</text>
<text x="88.9" y="196.3">FPGA_LED1</text>
<text x="111.4" y="195.2">LEDfpga</text>
<text x="125.9" y="192">LED1</text>
<text x="143.3" y="196.3">R9</text>
<text x="180.9" y="196.3">Size</text>
<text x="192.5" y="196.3">Document Number</text>
<text x="276.5" y="196.3">Rev</text>
<text x="125.9" y="203.9">LEDfpga</text>
<text x="143.3" y="202.1">470</text>
<text x="183.8" y="199.3">A</text>
<text x="192.5" y="199.3">FPGA banks</text>
<text x="279.4" y="199.3">3</text>
<text x="180.9" y="205.1">Date:</text>
<text x="196" y="205.1">Thursday, February 21, 2008</text>
<text x="238.8" y="205.1">Sheet</text>
<text x="253.3" y="205.1">5</text>
<text x="262" y="205.1">of</text>
<text x="270.7" y="205.1">10</text>
</g>
<g font-size="2.1">
<text x="37.5" y="2.2">5</text>
<text x="92.5" y="2.2">4</text>
<text x="147.6" y="2.2">3</text>
<text x="202.6" y="2.2">2</text>
<text x="257.6" y="2.2">1</text>
<text x="7.9" y="55.5">B</text>
<text x="285.9" y="55.5">B</text>
<text x="7.9" y="156.8">A</text>
<text x="285.9" y="156.8">A</text>
<text x="37.5" y="207.8">5</text>
<text x="92.5" y="207.8">4</text>
<text x="147.6" y="207.8">3</text>
<text x="202.6" y="207.8">2</text>
<text x="257.6" y="207.8">1</text>
</g>
</svg>
